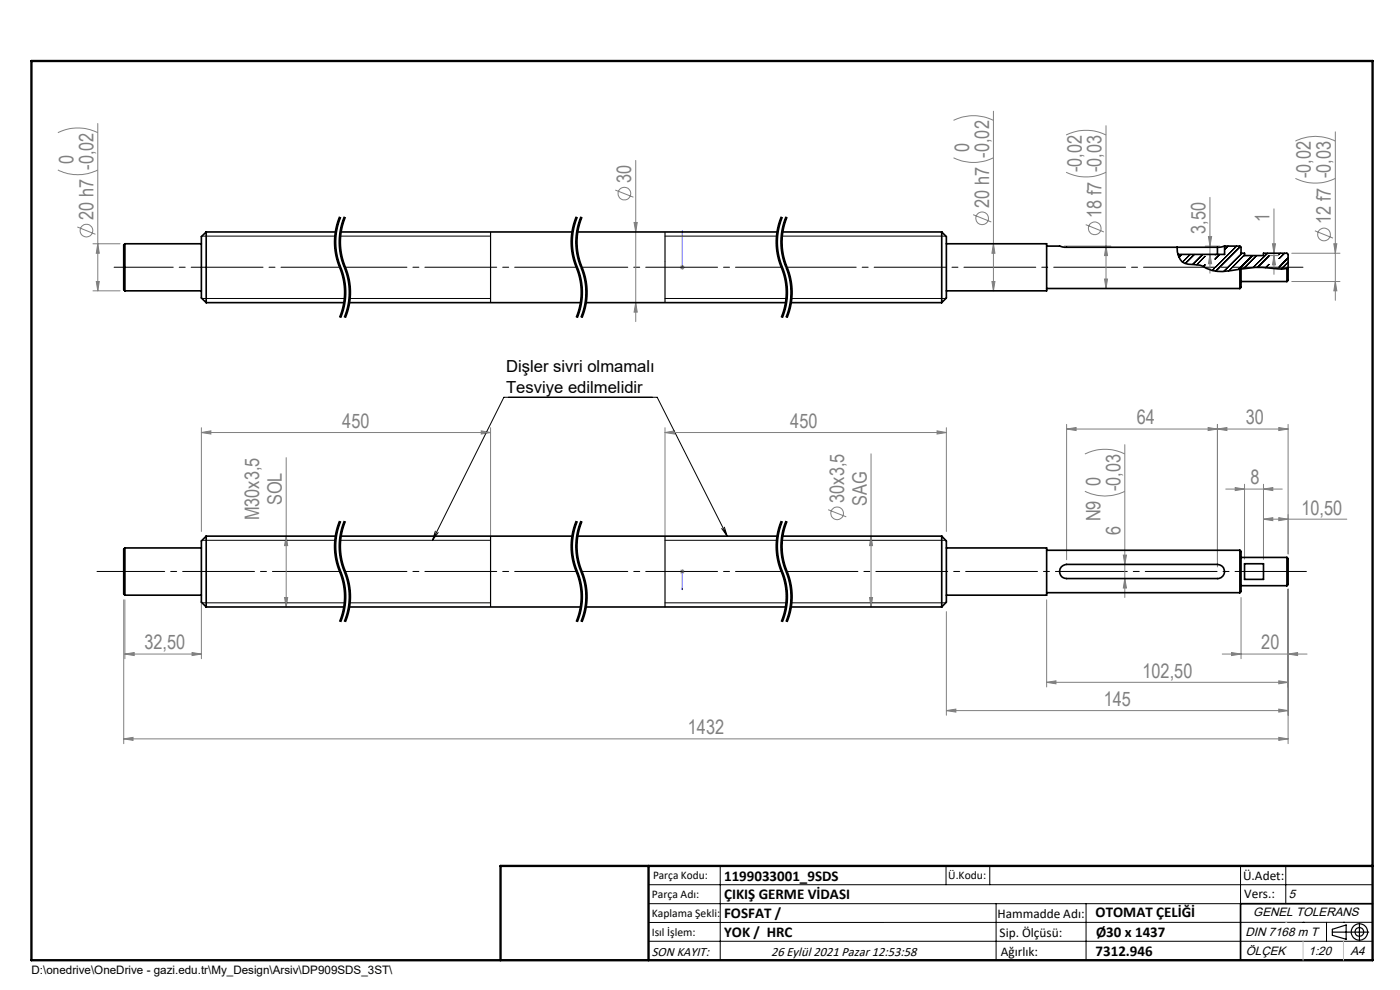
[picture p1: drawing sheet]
<svg xmlns="http://www.w3.org/2000/svg" width="297mm" height="210mm" viewBox="0 0 297 210" stroke-linecap="round" stroke-linejoin="round" font-family="sans-serif">
<g fill="none" stroke="#808080" stroke-width=".21">
<path d="M12.3 36a9.3 9.3 0 0 0 8.4 0M12.3 28.1a9.6 9.6 0 0 1 8.4 0M20.7 26.2v35.5M134.9 34v34.2M202.3 33.5a9.6 9.6 0 0 0 8.4 0M202.3 25.5a9.6 9.6 0 0 1 8.4 0M210.7 23.6v38.1M226.2 36.5a9.6 9.6 0 0 0 8.4 0M226.2 28.6a9.6 9.6 0 0 1 8.4 0M234.6 26.7v34.5M274.8 37.8a9.6 9.6 0 0 0 8.5 0M274.8 29.9a9.3 9.3 0 0 1 8.5 0"/>
<path d="M283.3 28v35.7M16.4 48.1l3.8 1.6M19.7 51.7h5.8M20.4 59.7h.7l-.4 2zM20.7 51.7l.4 2h-.7zM130.5 40.3l3.9 1.5M134.5 47.2h.7l-.3 2zM144.3 56.7h.9M144.4 56.4l.7 .7M144.7 56.2v1M145.1 56.4l-.7 .7M206.4 45.5l3.9 1.6"/>
<path d="M210.4 59.7h.7l-.4 2zM210.7 51.7l.4 2h-.7zM225.8 52.2h9.9M230.3 47.7l3.9 1.5M234.3 59.2h.6l-.3 2zM234.6 52.2l.3 2h-.6zM255.7 54h3.1M255.7 52.2h3.1M256.4 50.2h.6l-.3 2zM256.7 54l.3 1.9h-.6zM256.7 41.9v16.1M269 54.2h2.3"/>
<path d="M269.9 51.7h.7l-.3 2zM270.3 54.2l.3 2h-.7zM270.3 44.3v13.9M274 53.7h10.3M274 59.7h10.3M278.9 49l3.9 1.5M283 51.7h.6l-.3 2zM283.3 59.7l.3 2h-.6zM19.7 61.7h5.8M134.9 64.2l.3 2h-.7zM42.7 91.7l2-.3v.7zM42.7 90.7v22"/>
<path d="M42.7 91.7h61.4M60.7 97.1v31.7M102.1 91.4l2 .3-2 .4zM104.1 90.7v22.9M141.1 91.7l2-.3v.7zM141.1 91.7h59.7M141.1 90.7v22.9M184.8 96.3v32.5M198.8 91.4l2 .3-2 .4zM200.8 90.7v22M226.3 91l2-.3v.6zM226.3 91h47"/>
<path d="M226.3 90v28.7M230.2 96.3a9.6 9.6 0 0 1 8.4 0M238.6 94.3v32.4M256.3 90.7l2 .3-2 .3zM258.3 91l2-.3v.6zM258.3 90v30.3M271.3 90.7l2 .3-2 .3zM273.3 90v27.5M60.7 113.7l.3 2h-.6zM175.7 108.1l3.8 1.5M184.8 113.7l.3 2h-.6zM230.2 104.2a9.3 9.3 0 0 0 8.4 0"/>
<path d="M238.3 117.7h.7l-.4 2zM260 103.7h12M262 103.4l2 .3-2 .4zM264 102.7v15.9M268 103.7l2-.3v.7zM268 102.7v15.9M268 110.1l2-.3v.6zM268 110.1h17.7M271.3 109.8l2 .3-2 .3zM26.2 127.2v30.6M26.5 138.7l2-.3v.7zM26.5 138.7h16.2"/>
<path d="M26.5 127.2v12.5M40.7 138.4l2 .3-2 .4zM42.7 127.2v12.5M60.4 126.7h.6l-.3 2.1zM144.3 121.2h.9M144.4 120.9l.7 .7M144.7 120.7v1M145.1 120.9l-.7 .7M184.5 126.7h.6l-.3 2.1zM200.8 129.7v22M222 127.2v18.5M238.6 122.7l.4 2h-.7z"/>
<path d="M259.3 138.7h18M261.3 138.4l2 .3-2 .4zM263.3 126.7v13M273.3 138.7l2-.3v.7zM273.3 125v32.8M26.2 156.7l2-.3v.6zM26.2 156.7h247.1M200.8 150.7l2-.3v.7zM200.8 150.7h72.5M222 144.7l2-.3v.7zM222 144.7h51.3M271.3 144.4l2 .3-2 .4z"/>
<path d="M271.3 150.4l2 .3-2 .4zM271.3 156.4l2 .3-2 .3z"/>
<circle cx="18.3" cy="48.9" r="1.34"/>
<circle cx="132.5" cy="41.1" r="1.34"/>
<circle cx="208.4" cy="46.3" r="1.34"/>
<circle cx="232.2" cy="48.4" r="1.34"/>
<circle cx="280.9" cy="49.7" r="1.34"/>
<circle cx="177.6" cy="108.9" r="1.34"/>
</g>
<g fill="none" stroke="#000" stroke-width=".25">
<path d="M104.1 49.2v15M141.1 49.2v15M104.1 113.7v15.1M141.1 113.7v15.1M282.6 197.7h7.8M282.6 197.1l3-.9v3l-3-.8zM288.4 195.8v3.8M106.2 203.7h185"/>
<circle cx="288.4" cy="197.7" r="1.74"/>
<circle cx="288.4" cy="197.7" r=".93"/>
</g>
<g fill="none" stroke="#000" stroke-width=".21" stroke-dasharray="6.3 1.3 1.3 1.3" stroke-dashoffset="2.8" stroke-linecap="butt">
<path d="M72.2 46a13.9 13.9 0 0 0 0 10.7M72.2 56.7a13.9 13.9 0 0 1 0 10.7M73.2 46a13.9 13.9 0 0 0 0 10.7M73.2 56.7a13.9 13.9 0 0 1 0 10.7M122.4 46a13.9 13.9 0 0 0 0 10.7M122.4 56.7a13.9 13.9 0 0 1 0 10.7M123.4 46a13.9 13.9 0 0 0 0 10.7M123.4 56.7a13.9 13.9 0 0 1 0 10.7M165.9 46a13.9 13.9 0 0 0 0 10.7M165.9 56.7a13.9 13.9 0 0 1 0 10.7M166.9 46a13.9 13.9 0 0 0 0 10.7M166.9 56.7a13.9 13.9 0 0 1 0 10.7"/>
<path d="M72.2 110.5a13.9 13.9 0 0 0 0 10.7M73.2 110.5a13.9 13.9 0 0 0 0 10.7M122.4 110.5a13.9 13.9 0 0 0 0 10.7M123.4 110.5a13.9 13.9 0 0 0 0 10.7M165.9 110.5a13.9 13.9 0 0 0 0 10.7M166.9 110.5a13.9 13.9 0 0 0 0 10.7M72.2 121.2a13.9 13.9 0 0 1 0 10.7M73.2 121.2a13.9 13.9 0 0 1 0 10.7M122.4 121.2a13.9 13.9 0 0 1 0 10.7M123.4 121.2a13.9 13.9 0 0 1 0 10.7M165.9 121.2a13.9 13.9 0 0 1 0 10.7M166.9 121.2a13.9 13.9 0 0 1 0 10.7"/>
</g>
<g fill="none" stroke="#000" stroke-width=".21">
<path d="M42.9 50.1h28.2M71 53l.4 2.2M71.1 49.1l-.2 1.7 .1 2.2M71.3 52.4l.4 2.2 .5 1.8M71.4 55.2l.2 .5M71.5 48.7l-.2 1.6v2.1M71.6 55.7a15.4 15.4 0 0 1 1.4 6.3M72 45.9l-.9 3.2M72 53l.4 2.2M72.1 49.1l-.2 1.7 .1 2.2M72.1 50.1h32M72.2 46a14.3 14.3 0 0 0 .3 11.7 13.9 13.9 0 0 1-.3 9.7"/>
<path d="M72.2 56.4l.1 .2zM72.3 52.4a19 19 0 0 0 1.6 5.8l.1 .5M72.3 46.1l-.8 2.6M72.3 56.6l.8 2.7M72.4 55.2l.2 .5M72.5 48.7l-.2 2.1v1.6M72.6 55.7a15.4 15.4 0 0 1 1.4 6.3M73 45.9l-.9 3.2M73.1 59.3l.3 2.7M73.2 46a14.3 14.3 0 0 0 .3 11.7 13.9 13.9 0 0 1-.3 9.7M73.3 46.1l-.8 2.6M74 58.7l.1 .6"/>
<path d="M74.1 59.3l.3 2.7M121.2 53l.4 2.2M121.3 49.1l-.2 1.7 .1 2.2M121.5 51.9v.5M121.5 50.8v1.1M121.5 52.4l.4 2.2M121.6 55.2l.2 .5M121.7 48.7l-.2 2.1M121.8 55.7a15.5 15.5 0 0 1 1.4 6.3M121.8 54.6l1.3 3.6M121.9 48.1l-.2 .6M122.2 45.9l-.9 3.2"/>
<path d="M122.2 53l.2 1.1M122.3 49.1l-.2 1.7 .1 2.2M122.4 46a14.3 14.3 0 0 0 .3 11.7 13.9 13.9 0 0 1-.3 9.7M122.4 48.6l-.1 .5M122.4 54.1l.2 1.1M122.5 52.4a19 19 0 0 0 1.6 5.8l.2 1.1M122.5 46.1l-.7 2M122.6 55.2l.2 .5M122.7 48.7l-.2 2.1v1.6M122.8 55.7l.6 1.6M123.1 58.2l.2 1.1M123.2 45.9l-.8 2.7"/>
<path d="M123.3 59.3l.3 2.7M123.4 46a14.3 14.3 0 0 0 .3 11.7 13.9 13.9 0 0 1-.3 9.7M123.4 57.3a13.7 13.7 0 0 1 .8 4.7M123.5 46.1l-.8 2.6M124.3 59.3l.3 2.7M141.1 50.1h23.7M164.7 53l.4 2.2M164.8 49.1l-.2 1.7 .1 2.2M165 52.4l.2 1.6M165.1 55.2l.2 .5M165.2 54l1.6 5.3M165.2 48.7l-.2 1.6v2.1"/>
<path d="M165.3 55.7a15.5 15.5 0 0 1 1.4 6.3M165.7 45.9l-.9 3.2M165.7 53l.4 2.2M165.8 49.1l-.2 1.7 .1 2.2M165.8 50.1h34.9M165.9 46a14.3 14.3 0 0 0 .3 11.7 13.9 13.9 0 0 1-.3 9.7M166 52.4l.2 1.6 .6 2.1M166 46.1l-.8 2.6M166.1 55.2l.2 .5M166.2 48.7l-.2 2.1v1.6M166.3 55.7a15.4 15.4 0 0 1 1.4 6.3M166.7 45.9l-.9 3.2"/>
<path d="M166.8 56.1l.6 1.6M166.8 46.6l-.6 2.1M166.8 59.3l.3 2.7M166.9 46a14.3 14.3 0 0 0 .3 11.7 13.9 13.9 0 0 1-.3 9.7M167 46.1l-.2 .5M167.4 57.7l.4 1.6M167.8 59.3l.3 2.7M42.9 63.3h30.2M73 62l-.2 2.7-.8 2.6M73.1 64.8l-.8 2.6M73.4 62l-.3 2.8M74 65.3l-.7 2.1"/>
<path d="M74 62l-.2 2.7-.8 2.6M74.1 64.8l-.1 .5M74.2 63.3h29.9M74.4 62l-.3 2.8M123.1 65.9l-.6 1.5M123.2 62l-.2 2.7-.8 2.6M123.3 64.8l-.2 1.1M123.4 66.8l-.2 .5M123.6 62l-.3 2.8M124.2 62l-.1 2.2-.7 2.6M124.3 64.8l-.8 2.6M124.6 62l-.3 2.8"/>
<path d="M141.1 63.3h25.7M166.7 62l-.2 2.7-.8 2.6M166.8 64.8l-.8 2.6M167.1 62l-.3 2.8M167.4 66.4l-.4 1M167.7 62l-.2 2.7-.8 2.6M167.8 64.8l-.4 1.6M167.9 63.3h32.8M168.1 62l-.3 2.8M42.9 114.6h28.2M70.9 115.3v1.1M70.9 116.4l.1 1.1a21 21 0 0 0 1.5 5.3 13.7 13.7 0 0 1 .5 4.3"/>
<path d="M71.4 117.5l.4 2.1M71.4 114.3v3.2M71.8 119.6l.1 .5a14.7 14.7 0 0 1 1.1 9.8M71.8 112.1l-.4 2.2M71.9 115.3v1.1M71.9 116.4l.1 1.1a21 21 0 0 0 1.5 5.3 13.7 13.7 0 0 1 .5 4.3M72 110.5l-.8 2.6-.3 2.2M72.1 114.6h32M72.2 110.5a14.3 14.3 0 0 0 .3 11.7 13.9 13.9 0 0 1-.3 9.7M72.3 110.6l-.5 1.5M72.4 117.5l.4 2.1M72.4 114.3v3.2"/>
<path d="M72.8 119.6l1.2 3.7M72.8 112.1l-.4 2.2M73 110.5l-.8 2.6-.3 2.2M73.2 110.5a14.3 14.3 0 0 0 .3 11.7 13.9 13.9 0 0 1-.3 9.7M73.3 110.6l-.5 1.5M92.4 112.7l-.6 1.9M93 113l-1.2 1.6M121.1 115.3v1.1M121.1 116.4l.1 1.1a21 21 0 0 0 1.5 5.3l.4 2.1 .1 2.2M121.5 116.4l.1 1.1M121.5 115.3v1.1M121.6 117.5l.3 1.6"/>
<path d="M121.6 114.3l-.1 1M121.8 119.1l.2 .5M121.9 112.7l-.3 1.6M122 119.6l.4 1.3M122 112.1l-.2 .6M122.1 116.4l.3 2.2M122.1 115.3v1.1M122.2 110.5l-.8 2.6-.3 2.2M122.4 110.5a14.3 14.3 0 0 0 .3 11.7 13.9 13.9 0 0 1-.3 9.7M122.4 113.1l-.3 2.2M122.4 118.6l1 3.2M122.5 110.6l-.5 1.5"/>
<path d="M122.6 117.5l.4 2.1M122.6 114.3v3.2M123 119.6l.1 .5a14.7 14.7 0 0 1 1.1 9.8M123 112.1l-.4 2.2M123.2 110.5l-.8 2.6M123.4 110.5a14.3 14.3 0 0 0 .3 11.7 13.9 13.9 0 0 1-.3 9.7M123.5 110.6l-.5 1.5M141.1 114.6h23.7M153.1 112.1l1.2 1.6M153.7 111.8l.6 1.9M154.3 113.7l-14.9-29.4h-32.5l-15.1 30.3M164.6 115.3v1.1"/>
<path d="M164.6 116.4l.1 1.1a21 21 0 0 0 1.5 5.3 13.7 13.7 0 0 1 .5 4.3M165.1 117.5l.1 1.1M165.1 114.3v3.2M165.2 118.6l.3 1M165.2 113.2l-.1 1.1M165.5 119.6l.1 .5a14.7 14.7 0 0 1 1.1 9.8M165.5 112.1l-.3 1.1M165.6 116.4l.1 1.1a21.1 21.1 0 0 0 1.5 5.3 13.7 13.7 0 0 1 .5 4.3M165.6 115.3v1.1M165.7 110.5l-.8 2.6-.3 2.2M165.8 114.6h34.9M165.9 110.5a14.5 14.5 0 0 0 .4 12 13.9 13.9 0 0 1-.4 9.4"/>
<path d="M166 110.6l-.5 1.5M166.1 117.5l.4 2.1M166.1 114.3v3.2M166.5 119.6l.3 1.1M166.5 112.1l-.4 2.2M166.7 110.5l-.8 2.6-.3 2.2M166.8 111.1l-.3 1M166.9 110.5a14.3 14.3 0 0 0 .3 11.7 13.9 13.9 0 0 1-.3 9.7M167 110.6l-.2 .5M42.9 127.9h30.2M72.4 130.8l-.4 1M72.5 131.5l-.2 .5"/>
<path d="M73 129.9l-.5 1.5M73 127.1l-.1 1.6-.5 2.1M73.4 130.8l-.4 1M73.5 131.5l-.2 .5M74 129.9l-.5 1.5M74 123.3a14.1 14.1 0 0 1 0 6.6M74 127.1l-.1 1.6-.5 2.1M74.2 127.9h29.9M122.4 120.9l.1 .3zM122.5 121.2l.6 1.5M122.6 130.8l-.4 1M122.7 131.5l-.2 .5"/>
<path d="M123.1 130.4l-.4 1M123.1 122.7a14.1 14.1 0 0 1 .1 7.2M123.2 129.9l-.1 .5M123.2 127.1l-.1 1.6-.5 2.1M123.4 121.8a13.7 13.7 0 0 1 .8 5.3M123.4 131.3l-.2 .5M123.6 130.8l-.2 .5M123.7 131.5l-.2 .5M124.2 129.9l-.5 1.5M124.2 127.1l-.1 1.6-.5 2.1M141.1 127.9h25.7M166.1 130.8l-.4 1"/>
<path d="M166.2 131.5l-.2 .5M166.7 129.9l-.5 1.5M166.7 127.1l-.1 1.6-.5 2.1M166.8 120.6l.6 1.6M167.1 130.8l-.4 1M167.2 131.5l-.2 .5M167.4 130.9l-.2 .5M167.4 122.2a14.1 14.1 0 0 1 .3 7.7M167.7 129.9l-.3 1M167.7 127.1l-.1 1.6-.5 2.1M167.9 127.9h32.8M137.6 187.7h153.6"/>
<path d="M137.6 191.7h153.6M137.6 199.7h153.6M152.8 183.7v20M200.7 183.7v4M210 183.7v4M211.3 191.7v12M230.4 191.7v12M263.2 183.7v20M272.8 183.7v8M276.4 195.6h.1M281.4 195.6v4.1M285 195.6h.1"/>
<path d="M291.2 195.6l-153.6 .1"/>
</g>
<path d="M144.7 56.6v.2zM144.7 49v.4v-.4M144.7 56.7h.1M144.7 49v7.7M144.7 125.1v-.4v.4M144.7 121.1v.2zM144.7 121.2h.1M144.7 121.2v3.9" fill="none" stroke="#00f" stroke-width=".21"/>
<path d="M20.6 121.2h51.6" fill="none" stroke="#000" stroke-width=".21" stroke-dasharray="15.2 1.3 1.3 1.3" stroke-dashoffset=".9"/>
<path d="M73.2 56.7h49.2M73.2 121.2h49.2" fill="none" stroke="#000" stroke-width=".21" stroke-dasharray="15.2 1.3 1.3 1.3" stroke-dashoffset="2.1"/>
<path d="M123.4 56.7h42.5M123.4 121.2h42.5" fill="none" stroke="#000" stroke-width=".21" stroke-dasharray="15.2 1.3 1.3 1.3" stroke-dashoffset="5.4"/>
<path d="M166.9 121.2h110.2" fill="none" stroke="#000" stroke-width=".21" stroke-dasharray="15.2 1.3 1.3 1.3" stroke-dashoffset=".1"/>
<path d="M24.2 56.7h48" fill="none" stroke="#000" stroke-width=".21" stroke-dasharray="15.2 1.3 1.3 1.3" stroke-dashoffset="2.7"/>
<path d="M166.9 56.7h109.5" fill="none" stroke="#000" stroke-width=".21" stroke-dasharray="15.2 1.3 1.3 1.3" stroke-dashoffset=".5"/>
<path d="M291.2 191.7h-28v12" fill="none" stroke="#000" stroke-width=".35"/>
<path d="M6.7 12.9h284.5v190.8h-284.5zM137.6 183.7v20M291.2 183.7h-185v20" fill="none" stroke="#000" stroke-width=".5"/>
<path d="M276.4 199.7v4M285 199.7v4" fill="none" stroke="#c0c0c0" stroke-width=".21"/>
<path d="M272.8 195.6h.1" fill="none" stroke="#c0c0c0" stroke-width=".25"/>
<g fill="#00f">
<path d="M144.7 124.7v.4zM144.7 121.1v.2z"/>
<path d="M144.7 56.6v.2zM144.7 49v.4z"/>
</g>
<g fill="#808080">
<path d="M273.3 138.7l2-.3v.7zM261.3 138.4l2 .3-2 .4zM271.3 144.4l2 .3-2 .4zM222 144.7l2-.3v.7zM271.3 150.4l2 .3-2 .4zM200.8 150.7l2-.3v.7zM271.3 156.4l2 .3-2 .3zM26.2 156.7l2-.3v.6zM102.1 91.4l2 .3-2 .4zM42.7 91.7l2-.3v.7zM268 103.7l2-.3v.7zM262 103.4l2 .3-2 .4zM271.3 90.7l2 .3-2 .3zM258.3 91l2-.3v.6z"/>
<path d="M60.4 126.7h.6l-.3 2.1zM60.7 113.7l.3 2h-.6z"/>
<path d="M270.3 54.2l.3 2h-.7zM269.9 51.7h.7l-.3 2zM256.7 54l.3 1.9h-.6zM256.4 50.2h.6l-.3 2zM20.4 59.7h.7l-.4 2zM20.7 51.7l.4 2h-.7zM210.4 59.7h.7l-.4 2zM210.7 51.7l.4 2h-.7z"/>
<path d="M184.8 113.7l.3 2h-.6zM184.5 126.7h.6l-.3 2.1zM238.3 117.7h.7l-.4 2zM238.6 122.7l.4 2h-.7z"/>
<path d="M134.5 47.2h.7l-.3 2zM134.9 64.2l.3 2h-.7zM234.6 52.2l.3 2h-.6zM234.3 59.2h.6l-.3 2zM283 51.7h.6l-.3 2zM283.3 59.7l.3 2h-.6z"/>
<path d="M26.5 138.7l2-.3v.7zM40.7 138.4l2 .3-2 .4zM141.1 91.7l2-.3v.7zM198.8 91.4l2 .3-2 .4zM268 110.1l2-.3v.6zM271.3 109.8l2 .3-2 .3zM226.3 91l2-.3v.6zM256.3 90.7l2 .3-2 .3z"/>
</g>
<g fill="none" stroke="#000" stroke-width=".35">
<path d="M26.5 51.7v10M26.5 51.7a.95 .95 0 0 0-.3 1.1v7.9a.86 .86 0 0 0 .3 1M26.5 51.7h16.2M43.7 49.2v15M43.7 49.2l-1 1v13l1 1M43.7 49.2h27.5M72.2 49.2h49.2M122.4 49.2h42.5M165.9 49.2h33.9M199.8 49.2l1 1v13l-1 1M199.8 49.2v15M200.8 51.7h21.2v10h-21.2"/>
<path d="M222 52.2h2.8l1 .2h32.5M249.7 52.4a3.1 3.1 0 0 0 3.6 3.7l1.3 .2a9.5 9.5 0 0 0 4.8 1.3l3.6-.5M258.3 52.4v1.6M259.8 52.2l-1.5 .2M259.8 52.2h3.2l.3 .2v1.3h.7v.5h4v-.5h5l.3 .3v2.9M259.8 52.2v1.8h-9.9M263 57.1v4.1M263.3 57.1v3a.98 .98 0 0 1-.3 1.1M263.3 59.7h9.7M263.3 57.1h-.3M273 56.9v2.8M273 56.9a17.4 17.4 0 0 1-5.2-.2h-1.5l-3 .4"/>
<path d="M273.3 56.9v1.8a.83 .83 0 0 1-.3 1M273.3 56.9h-.3M26.5 61.7h16.2M43.7 64.2h29.3M74 64.2h49.2M124.2 64.2h42.5M167.7 64.2h32.1M222 61.2h41M26.5 116.2v10.1M26.5 116.2a.95 .95 0 0 0-.3 1.1v7.9a.95 .95 0 0 0 .3 1.1M26.5 116.2h16.2M43.7 113.7v15.1"/>
<path d="M43.7 113.7l-1 1.1v12.9l1 1.1M43.7 113.7h27.5M72.2 113.7h49.2M122.4 113.7h42.5M165.9 113.7h33.9M199.8 113.7v15.1M199.8 113.7l1 1.1v12.9l-1 1.1M200.8 116.2h21.2v10.1h-21.2M222 116.7h41M263 116.7v9M263 116.7a.95 .95 0 0 1 .3 1.1v6.9a.89 .89 0 0 1-.3 1M263.3 118.2h9.7"/>
<path d="M264 119.6h4v3.3h-4zM273 118.2v6M273 118.2a.95 .95 0 0 1 .3 1.1v3.9a.95 .95 0 0 1-.3 1M26.5 126.3h16.2M43.7 128.8h29.3M74 128.8h49.2M124.2 128.8h42.5M167.7 128.8h32.1M222 125.7h41M225.2 120.2l1.1-.5h32a1.5 1.5 0 0 1 1.5 1.5 1.5 1.5 0 0 1-1.5 1.5h-32a1.48 1.48 0 0 1-1.4-.9 1.48 1.48 0 0 1 .3-1.6zM263.3 124.2h9.7"/>
</g>
<g fill="none" stroke="#000" stroke-width=".21">
<path d="M250.7 54l-.6 .5M252.5 54l-1.6 1.6M253.4 54l-2 1.9M255.2 54l-2.2 2.1M255.6 56.2l-.3 .3M255.6 54.4l-1.7 1.8M257.6 57l-.4 .3M257.9 54h-.1M258.8 54l-1 1M260.5 52.2l-.7 .7M262.3 52.2l-4.5 4.6M263.1 52.3l-5.2 5.2"/>
<path d="M263.5 53.7l-3.9 3.9M264 54.1l-3.4 3.4M265.7 54.2l-3 2.9M266.6 54.2l-2.8 2.8M268.9 53.7l-3 3M269.2 56.1l-.7 .7M269.2 54.3l-2.4 2.4M271.6 53.7l-.2 .2M272.5 53.7l-1.1 1.1M273.3 54.7l-1.9 1.9M273.3 55.6l-1.5 1.5"/>
</g>
<g font-size="4.2" fill="#808080">
<text x="15.6" y="34.9" transform="rotate(-90 15.6 34.9)">0</text>
<text x="205.6" y="32.3" transform="rotate(-90 205.6 32.3)">0</text>
<text x="133.9" y="38.8" transform="rotate(-90 133.9 38.8)">30</text>
<text x="229.5" y="36.5" transform="rotate(-90 229.5 36.5)">-0,02</text>
<text x="278.1" y="37.8" transform="rotate(-90 278.1 37.8)">-0,02</text>
<text x="19.8" y="46.7" transform="rotate(-90 19.8 46.7)">20 h7 -0,02</text>
<text x="209.8" y="44.1" transform="rotate(-90 209.8 44.1)">20 h7 -0,02</text>
<text x="233.7" y="46.2" transform="rotate(-90 233.7 46.2)">18 f7 -0,03</text>
<text x="269.3" y="47.2" transform="rotate(-90 269.3 47.2)">1</text>
<text x="282.3" y="47.5" transform="rotate(-90 282.3 47.5)">12 f7 -0,03</text>
<text x="255.8" y="49.6" transform="rotate(-90 255.8 49.6)">3,50</text>
<text x="72.6" y="90.8">450</text>
<text x="167.7" y="90.8">450</text>
<text x="241.2" y="90">64</text>
<text x="264.3" y="90">30</text>
<text x="59.8" y="107.2" transform="rotate(-90 59.8 107.2)">SOL</text>
<text x="179.1" y="106.6" transform="rotate(-90 179.1 106.6)">30x3,5</text>
<text x="183.9" y="107.4" transform="rotate(-90 183.9 107.4)">SAG</text>
<text x="233.5" y="103" transform="rotate(-90 233.5 103)">0</text>
<text x="237.7" y="104.2" transform="rotate(-90 237.7 104.2)">-0,03</text>
<text x="265.3" y="102.8">8</text>
<text x="55" y="110.4" transform="rotate(-90 55 110.4)">M30x3,5</text>
<text x="233.5" y="110.6" transform="rotate(-90 233.5 110.6)">N9</text>
<text x="237.7" y="113.5" transform="rotate(-90 237.7 113.5)">6</text>
<text x="276.1" y="109.2">10,50</text>
<text x="30.6" y="137.8">32,50</text>
<text x="267.6" y="137.8">20</text>
<text x="242.4" y="143.8">102,50</text>
<text x="234.2" y="149.8">145</text>
<text x="145.9" y="155.8">1432</text>
</g>
<g font-size="3.5">
<text x="107.4" y="78.9">Dişler sivri olmamalı</text>
<text x="107.4" y="83.4">Tesviye edilmelidir</text>
</g>
<g font-size="3.2">
<text x="153.6" y="190.8">ÇIKIŞ GERME VİDASI</text>
<text x="153.6" y="186.8">1199033001_9SDS</text>
<text x="153.6" y="194.8">FOSFAT /</text>
<text x="232.4" y="194.5">OTOMAT ÇELİĞİ</text>
<text x="153.6" y="198.8">YOK / HRC</text>
<text x="232.4" y="202.8">7312.946</text>
<text x="232.5" y="198.8">Ø30 x 1437</text>
</g>
<g font-size="2.8">
<text x="263.7" y="186.7">Ü.Adet:</text>
<text x="263.9" y="190.5">Vers.:</text>
<text x="211.6" y="194.8">Hammadde Adı:</text>
<text x="138.3" y="202.8">SON KAYIT:</text>
<text x="163.6" y="202.8">26 Eylül 2021 Pazar 12:53:58</text>
<text x="212.1" y="198.7">Sip. Ölçüsü:</text>
<text x="212.3" y="202.7">Ağırlık:</text>
</g>
<g font-size="2.6">
<text x="273.4" y="190.4">5</text>
<text x="265.9" y="194.4">GENEL TOLERANS</text>
<text x="264.2" y="198.5">DIN 7168 m T</text>
<text x="264.3" y="202.6">ÖLÇEK</text>
<text x="277.6" y="202.6">1:20</text>
<text x="286.5" y="202.6">A4</text>
</g>
<g font-size="2.5">
<text x="138.3" y="190.5">Parça Adı:</text>
<text x="138.5" y="186.5">Parça Kodu:</text>
<text x="201.2" y="186.5">Ü.Kodu:</text>
<text x="138.3" y="194.5">Kaplama Şekli:</text>
<text x="138.3" y="198.6">Isıl İşlem:</text>
<text x="6.7" y="206.7">D:\onedrive\OneDrive - gazi.edu.tr\My_Design\Arsiv\DP909SDS_3ST\</text>
</g>
</svg>
